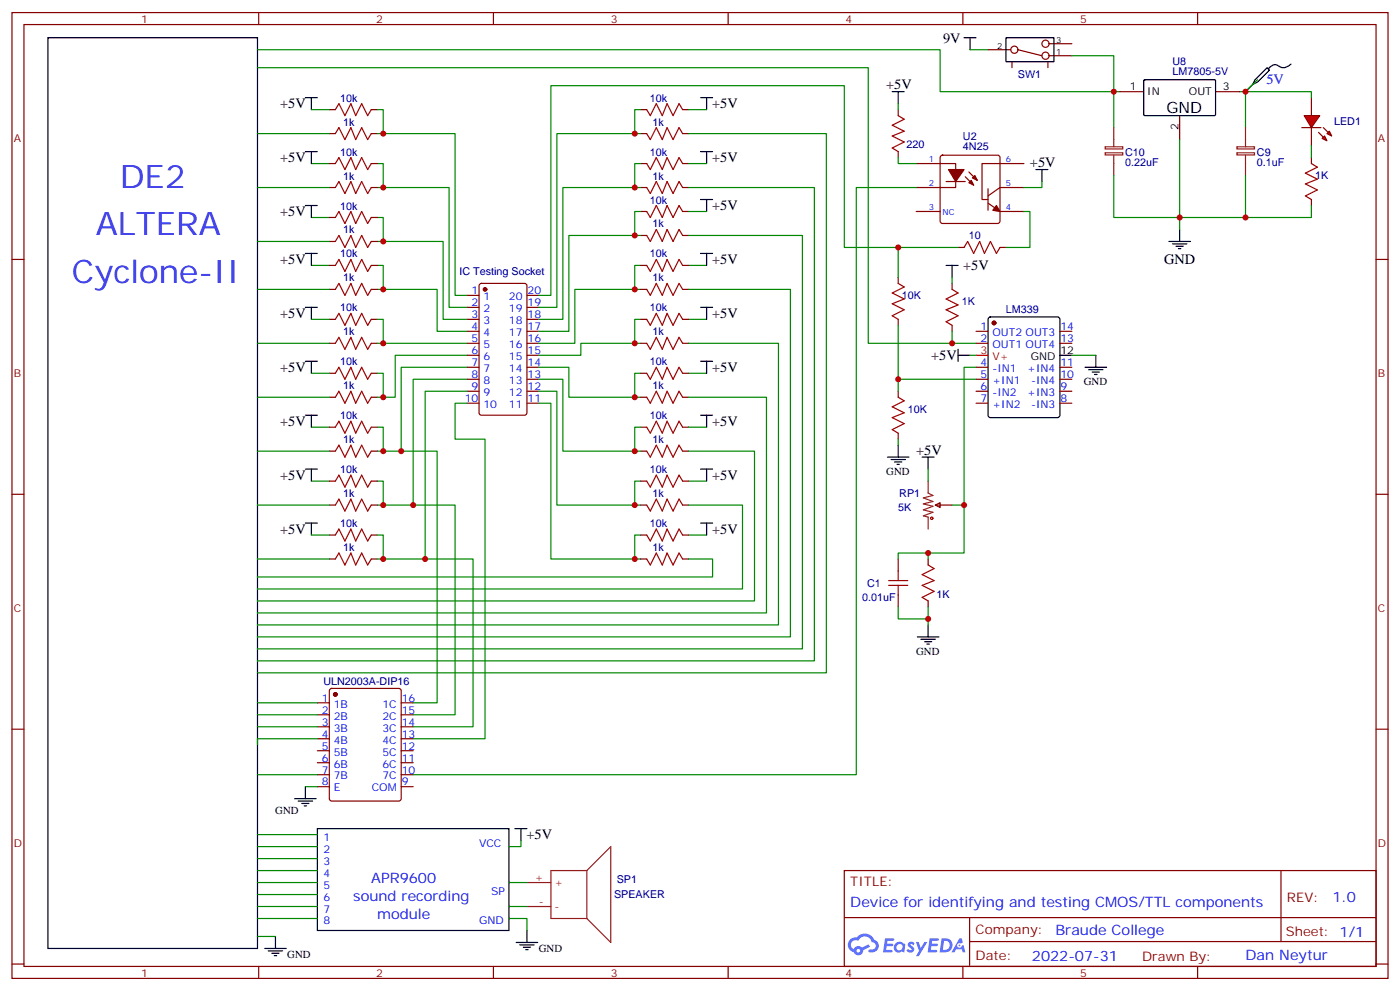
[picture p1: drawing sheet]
<svg xmlns="http://www.w3.org/2000/svg" width="412mm" height="292mm" viewBox="0 0 412 292" stroke-linecap="round" stroke-linejoin="round" font-family="sans-serif">
<g fill="none" stroke="#870000" stroke-width=".35">
<path d="M3.5 3.7h405.4v284.3h-405.4zM7.1 7.2h398.2v277.3h-398.2zM76.2 3.7v3.5M145.3 3.7v3.5M214.5 3.7v3.5M283.6 3.7v3.5M352.8 3.7v3.5M3.5 76.4h3.6M405.3 76.4h3.6M3.5 145.5h3.6M405.3 145.5h3.6M3.5 214.7h3.6"/>
<path d="M405.3 214.7h3.6M248.7 256.3h156.6v28.2h-156.6zM377.3 256.3v20.9M248.7 270.1h156.5M285.6 277.2h119.6M285.6 270.1v14.2M3.5 283.8h3.6M76.2 284.5v3.5M145.3 284.5v3.5M214.5 284.5v3.5M283.6 284.5v3.5M352.8 284.5v3.5"/>
<path d="M405.3 283.8h3.6"/>
</g>
<g fill="#5487ff">
<path d="M267.7 277.5a1.22 1.22 0 0 1 1.7 .2l-.4 .6a.47 .47 0 0 0-.3-.4 .47 .47 0 0 0-.5 .2l.1 .2a1.14 1.14 0 0 1 .8 1.8 1.14 1.14 0 0 1-1.9 0l-.2-.2 .5-.6 .7 .5a.29 .29 0 0 0 .3-.3 .29 .29 0 0 0-.2-.3 1.04 1.04 0 0 1-.6-1.7z"/>
<path d="M260.7 276.2h2.4l.3 .2-.2 .5-1.8 .1-.1 .8h1.5l.3 .4-.3 .4h-1.6l-.2 1.1h1.7l.2 .3-.2 .3-2.6 .1z"/>
<path d="M273.8 276.2h2.4l.3 .2-.1 .5-1.8 .1-.2 .8h1.6l.3 .4-.4 .4-1.6-.1-.1 1.1 1.7 .1 .2 .3-.2 .3-2.6 .1z"/>
<path d="M282.6 276.2h.7l.3 1.3-.6 .3a.69 .69 0 0 0-1 .3 .69 .69 0 0 0 .4 .9 .69 .69 0 0 0 .9-.6l.5-.2 .6 2.2h-.8l-.2-.9h-1.8l-.5 .9h-.8z"/>
<path d="M269.8 277.3h.8l.6 1.8 1.1-1.8h.9l-2.6 4.2h-.8l.9-1.5z"/>
<path d="M277.4 276.2l-.6 4.2h1.3a2.11 2.11 0 0 0 2.5-2.1 2.11 2.11 0 0 0-2.5-2.1zM278.1 277a1.39 1.39 0 0 1 1.7 1.4 1.39 1.39 0 0 1-1.8 1.2h-.3z"/>
<path d="M263.7 277.8a1.54 1.54 0 0 0-.1 2.2 1.54 1.54 0 0 0 2.2 .1l.6 .3 .3-2.3-.2-.3h-.4a1.49 1.49 0 0 0-2.4 0zM264 278.8a.94 .94 0 0 1 1.8 0 .94 .94 0 0 1-1.8 0z"/>
<path d="M250.4 276.6a2.18 2.18 0 0 0 1.1 3.7 1.44 1.44 0 0 0 1.6 .9 1.44 1.44 0 0 0 1.2-1.4l2-1.1-.5-.7-1.9 1a1.47 1.47 0 0 0-2.4 .4 1.39 1.39 0 0 1-.7-1.9 1.39 1.39 0 0 1 2-.5 2.12 2.12 0 0 1 2.2-1.3 2.12 2.12 0 0 1 1.9 1.7 1.14 1.14 0 0 1 1.1 1.4 1.14 1.14 0 0 1-1.7 .7 .43 .43 0 0 0-.5 .4 .43 .43 0 0 0 .4 .5 1.98 1.98 0 0 0 2.5-1.2 1.98 1.98 0 0 0-1.2-2.6 3.1 3.1 0 0 0-5.3-.6l-.9 .1zM252.3 279.9a.55 .55 0 0 1 1.1 0 .55 .55 0 0 1-1.1 0z"/>
<circle cx="282.6" cy="278.3" r=".26"/>
</g>
<g fill="none" stroke="#000" stroke-width=".35">
<path d="M14.1 11.1h61.7v268.1h-61.7zM284 11.1h3.5M285.8 11.1v3.5M380.3 18.9a3.1 3.1 0 0 1-4.4 .2 2.4 2.4 0 0 0-2.3 1.2M90 28.8h3.5M91.7 28.8v3.5M206.4 28.8h3.5M208.1 28.8v3.5M262.8 27h3.5M264.6 27v3.5M337 23.6l.3-.1h20.6l.2 .3-.1 10.1-.3 .1h-20.6l-.2-.3zM369 24.9l1.4-.7 3.5-3.6-.7-.7-3.5 3.6-.7 1.4-2.1 2.1"/>
<path d="M90 44.6h3.5M91.7 44.6v3.6M206.4 44.6h3.5M206.4 58.7h3.5M208.1 44.6v3.6M208.1 58.7v3.6M305.2 49.9h3.5M306.9 49.9v3.5M90 60.5h3.5M90 74.6h3.5M91.7 60.5v3.5M91.7 74.6v3.5"/>
<path d="M206.4 74.6h3.5M208.1 74.6v3.5M278.7 78.1h3.5M280.5 78.1v3.6M344.3 71.1h6.4M345.4 71.8h4.2M346.4 72.5h2.1M347.1 73.2h.7M347.5 67.6v3.5M90 90.5h3.5M91.7 90.5v3.5M206.4 90.5h3.5"/>
<path d="M208.1 90.5v3.5M291.3 93.5l.4-.2h19.8l.5 .2 .2 .5v28.2l-.2 .5-.5 .2h-19.8l-.5-.2-.2-.5v-28.2zM90 106.4h3.5M91.7 106.4v3.5M206.4 106.4h3.5M208.1 106.4v3.5M282.2 104.6h3.6M282.2 102.8v3.6M312.2 104.6h3.5M319.6 108.1h6.4M320.7 108.8h4.2M321.7 109.5h2.1"/>
<path d="M322.4 110.2h.7M322.8 104.6v3.5M90 122.2h3.5M90 138.1h3.5M91.7 122.2v3.6M91.7 138.1v3.5M206.4 122.2h3.5M206.4 138.1h3.5M208.1 122.2v3.6M208.1 138.1v3.5M261.4 134.6h6.4M262.5 135.3h4.2"/>
<path d="M263.5 136h2.1M264.2 136.7h.7M264.6 131.1v3.5M271.6 134.6h3.6M273.4 134.6v3.5M90 154h3.5M91.7 154v3.5M206.4 154h3.5M208.1 154v3.5M270.2 187.5h6.4M271.3 188.2h4.2M272.3 188.9h2.2"/>
<path d="M273 189.6h.8M273.4 184v3.5M86.8 235.1h6.3M87.8 235.8h4.3M88.9 236.5h2.1M89.6 237.2h.7M90 231.6v3.5M93.5 243.9h56.4v30h-56.4zM151.7 243.9h3.5M153.5 243.9v3.6M78 279.2h6.3M79 279.9h4.3"/>
<path d="M81.1 275.7v3.5M152 277.5h6.4M153.1 278.2h4.2M154.2 278.9h2.1M154.9 279.6h.7M155.2 273.9v3.6M80.1 280.6h2.1M80.8 281.3h.7"/>
</g>
<g fill="none" stroke="#a10000" stroke-width=".35">
<path d="M98.8 39.3l1-1.7 1.8 3.5 1.8-3.5 1.4 3.5 1.7-3.5 1.8 3.5 1.1-1.8M98.8 32.3l1-1.8 1.8 3.5 1.8-3.5 1.4 3.5 1.7-3.5 1.8 3.5 1.1-1.7M190.5 39.3l1.1 1.8 1.7-3.5 1.8 3.5 1.4-3.5 1.8 3.5 1.7-3.5 1.1 1.7M190.5 32.3l1.1 1.7 1.7-3.5 1.8 3.5 1.4-3.5 1.8 3.5 1.7-3.5 1.1 1.8M264.6 34l1.7 1.1-3.5 1.8 3.5 1.7-3.5 1.4 3.5 1.8-3.5 1.8 1.8 1M98.8 48.2l1-1.8 1.8 3.5 1.8-3.5 1.4 3.5 1.7-3.5 1.8 3.5 1.1-1.7M98.8 55.2l1-1.8 1.8 3.6 1.8-3.6 1.4 3.6 1.7-3.6 1.8 3.6 1.1-1.8M190.5 55.2l1.1 1.8 1.7-3.6 1.8 3.6 1.4-3.6 1.8 3.6 1.7-3.6 1.1 1.8M190.5 48.2l1.1 1.7 1.7-3.5 1.8 3.5 1.4-3.5 1.8 3.5 1.7-3.5 1.1 1.8M98.8 64l1-1.7 1.8 3.5 1.8-3.5 1.4 3.5 1.7-3.5 1.8 3.5 1.1-1.8M98.8 71.1l1-1.8 1.8 3.5 1.8-3.5 1.4 3.5 1.7-3.5 1.8 3.5 1.1-1.7M98.8 78.1l1-1.7 1.8 3.5 1.8-3.5 1.4 3.5 1.7-3.5 1.8 3.5 1.1-1.8"/>
<path d="M190.5 69.3l1.1 1.8 1.7-3.5 1.8 3.5 1.4-3.5 1.8 3.5 1.7-3.5 1.1 1.7M190.5 62.3l1.1 1.7 1.7-3.5 1.8 3.5 1.4-3.5 1.8 3.5 1.7-3.5 1.1 1.8M190.5 78.1l1.1 1.8 1.7-3.5 1.8 3.5 1.4-3.5 1.8 3.5 1.7-3.5 1.1 1.7M284 72.8l1-1.7 1.8 3.5 1.8-3.5 1.4 3.5 1.7-3.5 1.8 3.5 1.1-1.8M98.8 94l1-1.7 1.8 3.5 1.8-3.5 1.4 3.5 1.7-3.5 1.8 3.5 1.1-1.8M98.8 85.2l1-1.8 1.8 3.6 1.8-3.6 1.4 3.6 1.7-3.6 1.8 3.6 1.1-1.8M190.5 85.2l1.1 1.8 1.7-3.6 1.8 3.6 1.4-3.6 1.8 3.6 1.7-3.6 1.1 1.8M190.5 94l1.1 1.8 1.7-3.5 1.8 3.5 1.4-3.5 1.8 3.5 1.7-3.5 1.1 1.7M264.6 83.4l1.7 1.1-3.5 1.8 3.5 1.7-3.5 1.4 3.5 1.8-3.5 1.8 1.8 1M280.5 85.2l1.7 1.1-3.5 1.7 3.5 1.8-3.5 1.4 3.5 1.8-3.5 1.7 1.8 1.1M98.8 116.9l1-1.7 1.8 3.5 1.8-3.5 1.4 3.5 1.7-3.5 1.8 3.5 1.1-1.8M98.8 109.9l1-1.8 1.8 3.6 1.8-3.6 1.4 3.6 1.7-3.6 1.8 3.6 1.1-1.8"/>
<path d="M98.8 101.1l1-1.8 1.8 3.5 1.8-3.5 1.4 3.5 1.7-3.5 1.8 3.5 1.1-1.7M190.5 101.1l1.1 1.7 1.7-3.5 1.8 3.5 1.4-3.5 1.8 3.5 1.7-3.5 1.1 1.8M190.5 109.9l1.1 1.8 1.7-3.6 1.8 3.6 1.4-3.6 1.8 3.6 1.7-3.6 1.1 1.8M190.5 116.9l1.1 1.8 1.7-3.5 1.8 3.5 1.4-3.5 1.8 3.5 1.7-3.5 1.1 1.7M264.6 116.9l1.7 1.1-3.5 1.8 3.5 1.7-3.5 1.4 3.5 1.8-3.5 1.8 1.8 1M98.8 125.8l1-1.8 1.8 3.5 1.8-3.5 1.4 3.5 1.7-3.5 1.8 3.5 1.1-1.7M98.8 132.8l1-1.7 1.8 3.5 1.8-3.5 1.4 3.5 1.7-3.5 1.8 3.5 1.1-1.8M190.5 132.8l1.1 1.8 1.7-3.5 1.8 3.5 1.4-3.5 1.8 3.5 1.7-3.5 1.1 1.7M190.5 125.8l1.1 1.7 1.7-3.5 1.8 3.5 1.4-3.5 1.8 3.5 1.7-3.5 1.1 1.8M98.8 157.5l1-1.7 1.8 3.5 1.8-3.5 1.4 3.5 1.7-3.5 1.8 3.5 1.1-1.8M98.8 141.6l1-1.7 1.8 3.5 1.8-3.5 1.4 3.5 1.7-3.5 1.8 3.5 1.1-1.8M98.8 148.7l1-1.8 1.8 3.6 1.8-3.6 1.4 3.6 1.7-3.6 1.8 3.6 1.1-1.8"/>
<path d="M190.5 141.6l1.1 1.8 1.7-3.5 1.8 3.5 1.4-3.5 1.8 3.5 1.7-3.5 1.1 1.7M190.5 148.7l1.1 1.8 1.7-3.6 1.8 3.6 1.4-3.6 1.8 3.6 1.7-3.6 1.1 1.8M190.5 157.5l1.1 1.8 1.7-3.5 1.8 3.5 1.4-3.5 1.8 3.5 1.7-3.5 1.1 1.7M98.8 164.6l1-1.8 1.8 3.5 1.8-3.5 1.4 3.5 1.7-3.5 1.8 3.5 1.1-1.7M190.5 164.6l1.1 1.7 1.7-3.5 1.8 3.5 1.4-3.5 1.8 3.5 1.7-3.5 1.1 1.8M261.8 172.3h5.6M261.8 170.9h5.6M264.6 168.1v2.8M264.6 172.3v2.9M273.4 166.3l1.8 1.1-3.6 1.8 3.6 1.7-3.6 1.4 3.6 1.8-3.6 1.8 1.8 1"/>
<circle cx="274.5" cy="152.6" r=".35"/>
</g>
<g fill="none" stroke="#870000" stroke-width=".35">
<path d="M97 39.3h1.8M97 32.3h1.8M109.4 39.3h1.7M109.4 32.3h1.7M188.7 39.3h1.8M188.7 32.3h1.8M201.1 39.3h1.7M201.1 32.3h1.7M264.6 32.3v1.7M329.8 27h7.1M347.5 34v7.1M358.1 27h7"/>
<path d="M97 48.2h1.8M97 55.2h1.8M109.4 48.2h1.7M109.4 55.2h1.7M188.7 48.2h1.8M188.7 55.2h1.8M201.1 48.2h1.7M201.1 55.2h1.7M264.6 44.6v1.8M269.9 48.2h11.6v7h-11.6M277.2 45.9l.4-.2h16.3l.5 .2 .2 .5v18.7l-.3 .5-.4 .2h-16.3l-.5-.2-.2-.5v-18.7zM278.7 53.4h5.6"/>
<path d="M284.3 52l2.5 2.5M285.4 50.6l2.5 2.5M291 59.8l3.6 2.5h7M291 55.6v6.3M301.6 48.2h-12.3v10.5h1.7M301.6 55.2h-7l-3.6 2.5M97 64h1.8M97 71.1h1.8M97 78.1h1.8M109.4 64h1.7M109.4 71.1h1.7M109.4 78.1h1.7"/>
<path d="M188.7 78.1h1.8M188.7 69.3h1.8M188.7 62.3h1.8M201.1 78.1h1.7M201.1 69.3h1.7M201.1 62.3h1.7M269.9 62.3h7M282.2 72.8h1.8M294.6 72.8h1.7M97 94h1.8M97 85.2h1.8M109.4 94h1.7"/>
<path d="M109.4 85.2h1.7M137.6 87h3.5M137.6 90.5h3.5M137.6 94h3.5M137.6 97.5h3.5M141.3 83.6l.5-.2h12.7l.7 .5v37.6l-.4 .7h-13l-.6-.4-.1-37.7zM155.2 87h3.5M155.2 90.5h3.5M155.2 94h3.5M155.2 97.5h3.5M188.7 94h1.8M188.7 85.2h1.8"/>
<path d="M201.1 94h1.7M201.1 85.2h1.7M264.6 81.7v1.7M264.6 94v1.8M280.5 83.4v1.8M280.5 95.8v1.7M287.5 97.5h3.5M312.2 97.5h3.5M97 101.1h1.8M97 116.9h1.8M97 109.9h1.8M109.4 101.1h1.7"/>
<path d="M109.4 116.9h1.7M109.4 109.9h1.7M137.6 101.1h3.5M137.6 104.6h3.5M137.6 108.1h3.5M137.6 111.7h3.5M137.6 115.2h3.5M137.6 118.7h3.5M155.2 101.1h3.5M155.2 104.6h3.5M155.2 108.1h3.5M155.2 111.7h3.5"/>
<path d="M155.2 115.2h3.5M155.2 118.7h3.5M188.7 101.1h1.8M188.7 116.9h1.8M188.7 109.9h1.8M201.1 101.1h1.7M201.1 116.9h1.7M201.1 109.9h1.7M264.6 115.2v1.7M287.5 101.1h3.5M287.5 108.1h3.5M287.5 111.7h3.5"/>
<path d="M287.5 115.2h3.5M287.5 118.7h3.5M312.2 101.1h3.5M312.2 108.1h3.5M312.2 111.7h3.5M312.2 115.2h3.5M312.2 118.7h3.5M97 125.8h1.8M97 132.8h1.8M109.4 125.8h1.7M109.4 132.8h1.7M188.7 125.8h1.8"/>
<path d="M188.7 132.8h1.8M201.1 125.8h1.7M201.1 132.8h1.7M264.6 127.5v1.8M97 141.6h1.8M97 148.7h1.8M97 157.5h1.8M109.4 141.6h1.7M109.4 148.7h1.7M109.4 157.5h1.7M188.7 141.6h1.8M188.7 148.7h1.8"/>
<path d="M188.7 157.5h1.8M201.1 141.6h1.7M201.1 148.7h1.7M201.1 157.5h1.7M275.5 148.7l1.4-.7v1.4zM275.5 148.7h5M97 164.6h1.8M109.4 164.6h1.7M188.7 164.6h1.8M201.1 164.6h1.7M264.6 164.6v3.5M264.6 175.2v3.5"/>
<path d="M273.4 164.6v1.7M273.4 176.9v1.8M93.5 206.9h3.5M93.5 210.4h3.5M93.5 214h3.5M93.5 217.5h3.5M97.2 202.9l.5-.2h19.8l.6 .4 .1 32-.5 .7h-20l-.6-.4-.1-32zM118.2 206.9h3.5M118.2 210.4h3.5M118.2 214h3.5M118.2 217.5h3.5M93.5 221h3.5"/>
<path d="M93.5 224.5h3.5M93.5 228.1h3.5M93.5 231.6h3.5M118.2 221h3.5M118.2 224.5h3.5M118.2 228.1h3.5M118.2 231.6h3.5"/>
</g>
<g fill="#870000" stroke="#870000" stroke-width=".35">
<path d="M293.5 60.5l1.1 1.8-2.1-.4z"/>
<path d="M285.4 53.8l.7-.7 .7 1.4z"/>
<path d="M286.5 52.4l.7-.7 .7 1.4z"/>
<path d="M279.4 49.9h4.6l-2.5 3.5z"/>
<circle cx="142.9" cy="85.2" r=".53"/>
<circle cx="98.8" cy="204.4" r=".53"/>
<circle cx="292.8" cy="95.1" r=".53"/>
</g>
<g fill="none" stroke="#008700" stroke-width=".35">
<path d="M75.8 19.9h180v81.2h31.7M75.8 14.6h201.1v12.4h51.2M75.8 39.3h21.2M91.7 32.3h5.3M111.1 32.3h1.8v7h-1.8M112.9 39.3h21.2v47.7h3.5M187 39.3h-23v51.2h-5.3M188.7 32.3h-1.7v7h1.7M202.8 39.3h40.6v158.8h-167.6M202.8 32.3h5.3M264.6 30.5v1.8M329.8 27h-1.7v10.6"/>
<path d="M365.1 27h1.8v10.6M75.8 55.2h21.2M91.7 48.2h5.3M111.1 48.2h1.8v7h-1.8M112.9 55.2h19.4v35.3h5.3M187 55.2h-21.2v38.8h-7.1M188.7 48.2h-1.7v7h1.7M202.8 55.2h37.1v139.4h-164.1M202.8 48.2h5.3M264.6 46.4v1.8h5.3M269.9 55.2h-17.7v172.9h-130.5M306.9 53.4v1.8h-5.3"/>
<path d="M347.5 41.1v22.9M75.8 71.1h21.2M91.7 64h5.3M91.7 78.1h5.3M111.1 64h1.8v7.1h-1.8M111.1 78.1h1.8v7.1h-1.8M112.9 71.1h17.6v22.9h7.1M187 69.3h-19.4v28.2h-8.9M188.7 62.3h-1.7v7h1.7M188.7 78.1h-1.7v7.1h1.7M202.8 69.3h33.6v121.7h-160.6M202.8 78.1h5.3"/>
<path d="M202.8 62.3h5.3M264.6 72.8v8.9M282.2 72.8h-33.5v-47.6h-86.4v61.8h-3.6M301.6 62.3h1.8v10.5h-7.1M386.3 62.3v1.7h-38.8v3.6M75.8 85.2h21.2M91.7 94h5.3M111.1 94h1.8v7.1h-1.8M112.9 85.2h15.9v12.3h8.8M187 85.2h-17.7v15.9h-10.6M188.7 94h-1.7v7.1h1.7M202.8 85.2h30v102.3h-157"/>
<path d="M202.8 94h5.3M264.6 95.8v19.4M280.5 81.7v1.7M280.5 97.5v3.6M75.8 101.1h21.2M75.8 116.9h21.2M91.7 109.9h5.3M111.1 109.9h1.8v7h-1.8M112.9 101.1h24.7M137.6 104.6h-21.2v12.3h-3.5M137.6 108.1h-19.4v24.7h-5.3M137.6 111.7h-15.9v37h-8.8"/>
<path d="M137.6 115.2h-12.4v49.4h-12.3M137.6 118.7h-3.5v10.6h8.8v88.2h-21.2M158.7 108.1h8.9v8.8h19.4M158.7 111.7h7.1v21.1h21.2M158.7 115.2h5.3v33.5h23M158.7 118.7h3.6v45.9h24.7M187 101.1h-15.9v3.5h-12.4M188.7 109.9h-1.7v7h1.7M202.8 116.9h23v63.5h-150M202.8 101.1h26.5v82.9h-153.5M202.8 109.9h5.3M264.6 111.7h22.9"/>
<path d="M285.8 104.6h1.7M287.5 108.1h-3.5v40.6h-3.5M315.7 104.6h7.1M75.8 132.8h21.2M91.7 125.8h5.3M111.1 125.8h1.8v7h-1.8M118.2 132.8h10.6v74.1h-7.1M188.7 125.8h-1.7v7h1.7M202.8 132.8h19.4v44.1h-146.4M202.8 125.8h5.3M264.6 129.3v1.8M273.4 138.1v3.5"/>
<path d="M75.8 148.7h21.2M91.7 141.6h5.3M91.7 157.5h5.3M111.1 157.5h1.8v7.1h-1.8M111.1 141.6h1.8v7.1h-1.8M121.7 148.7h12.4v61.7h-12.4M188.7 141.6h-1.7v7.1h1.7M188.7 157.5h-1.7v7.1h1.7M202.8 148.7h15.9v24.7h-142.9M202.8 141.6h5.3M202.8 157.5h5.3M284 148.7v14.1h-10.6"/>
<path d="M75.8 164.6h21.2M125.2 164.6h14.1v49.4h-17.6M202.8 164.6h7.1v5.3h-134.1M264.6 178.7v3.5h8.8M264.6 164.6v-1.8h8.8v1.8M273.4 178.7v5.3M75.8 206.9h17.7M75.8 210.4h17.7M75.8 214h17.7M75.8 228.1h17.7M90 231.6h3.5M75.8 259.8h17.7"/>
<path d="M75.8 245.7h17.7M75.8 249.2h17.7M75.8 252.8h17.7M75.8 256.3h17.7M149.9 259.8h5.3M153.5 247.5v1.7h-3.6M75.8 266.9h17.7M75.8 263.3h17.7M75.8 275.7h5.3M75.8 270.4h17.7M149.9 270.4h5.3v3.5M149.9 266.9h5.3"/>
</g>
<path d="M287.5 104.6h3.5" fill="none" stroke="#f00" stroke-width=".35"/>
<g fill="none" stroke="#8c2424" stroke-width=".35">
<path d="M328.1 37.6v5.6M366.9 37.6v5.6M325.5 45h5.2v.6h-5.2zM325.5 43.2h5.2v.7h-5.2zM328.1 45.7v6M364.3 45h5.2v.6h-5.2zM364.3 43.2h5.2v.7h-5.2zM366.9 45.7v6M273.4 141.6v3.6l1.4 .7-2.8 .7 2.8 1-2.8 .7 2.8 .7-2.8 1.1 2.8 .7-2.8 1.1 1.4 .3v3.6M155.2 259.8h7.1M172.9 256.3h-10.6v14.1h10.6M172.9 256.3v14.1"/>
<path d="M172.9 256.3l7-7.1v28.3l-7-7.1M155.2 266.9h7.1"/>
</g>
<g fill="#f00" stroke="#870000" stroke-width=".35">
<path d="M384.2 34h4.6l-2.5 3.6z"/>
<path d="M383.5 37.6h5.6z"/>
</g>
<g fill="#870000" stroke="#870000" stroke-width=".35">
<path d="M389.8 37.6l1.4 1.4z"/>
<path d="M388.4 39l1.4 1.4z"/>
</g>
<g fill="#f00" stroke="#870000" stroke-width=".35">
<path d="M390.9 39.3l.7-.7 .7 1.4z"/>
<path d="M389.5 40.7l.7-.7 .7 1.5z"/>
</g>
<g fill="none" stroke="#870000" stroke-width=".35">
<path d="M291 14.6h6.7M298.1 18.2v1.7M299.9 14.6l7 1.8M308.7 18.2v1.7M309 16.4h6.7M309 12.9h6.7M386.3 28.8v5.2M386.3 37.6v5.3M386.3 46.4v1.8M386.3 58.7v1.8"/>
<circle cx="298.8" cy="14.6" r="1.06"/>
<circle cx="308" cy="12.9" r="1.06"/>
<circle cx="308" cy="16.4" r="1.06"/>
</g>
<path d="M386.3 48.2l1.8 1-3.6 1.8 3.6 1.7-3.6 1.5 3.6 1.7-3.6 1.8 1.8 1" fill="none" stroke="#a10000" stroke-width=".35"/>
<path d="M285.8 14.6h5.2M315.7 16.4h12.4v10.6M370.4 23.5l-3.5 3.5h19.4v1.8M328.1 51.7v12.3h19.4M366.9 51.7v12.3M386.3 42.9v3.5M386.3 60.5v1.8M93.5 217.5h-17.7v1.8" fill="none" stroke="#008700" stroke-width=".35"/>
<path d="M296.3 11.1h14.1v7.1h-14.1z" fill="none" stroke="#000" stroke-width=".35"/>
<g fill="#c00">
<circle cx="112.9" cy="39.3" r=".88"/>
<circle cx="112.9" cy="55.2" r=".88"/>
<circle cx="112.9" cy="71.1" r=".88"/>
<circle cx="112.9" cy="85.2" r=".88"/>
<circle cx="112.9" cy="101.1" r=".88"/>
<circle cx="112.9" cy="116.9" r=".88"/>
<circle cx="112.9" cy="132.8" r=".88"/>
<circle cx="112.9" cy="148.7" r=".88"/>
<circle cx="112.9" cy="164.6" r=".88"/>
<circle cx="187" cy="39.3" r=".88"/>
<circle cx="187" cy="55.2" r=".88"/>
<circle cx="187" cy="69.3" r=".88"/>
<circle cx="187" cy="85.2" r=".88"/>
<circle cx="187" cy="101.1" r=".88"/>
<circle cx="187" cy="116.9" r=".88"/>
<circle cx="187" cy="132.8" r=".88"/>
<circle cx="187" cy="148.7" r=".88"/>
<circle cx="187" cy="164.6" r=".88"/>
<circle cx="118.2" cy="132.8" r=".88"/>
<circle cx="125.2" cy="164.6" r=".88"/>
<circle cx="121.7" cy="148.7" r=".88"/>
<circle cx="273.4" cy="182.2" r=".88"/>
<circle cx="280.5" cy="101.1" r=".88"/>
<circle cx="264.6" cy="72.8" r=".88"/>
<circle cx="264.6" cy="111.7" r=".88"/>
<circle cx="273.4" cy="162.8" r=".88"/>
<circle cx="284" cy="148.7" r=".88"/>
<circle cx="366.9" cy="27" r=".88"/>
<circle cx="347.5" cy="64" r=".88"/>
<circle cx="366.9" cy="64" r=".88"/>
<circle cx="328.1" cy="27" r=".88"/>
</g>
<g font-size="9.5" fill="#00f">
<text x="35.3" y="55.2">DE2</text>
<text x="28.2" y="69.3">ALTERA</text>
<text x="21.2" y="83.4">Cyclone-II</text>
</g>
<text font-size="4.6" x="343.6" y="33.3">GND</text>
<g font-size="4.2">
<text x="277.8" y="12.5">9V</text>
<text x="261.1" y="26.3">+5V</text>
<text x="82.5" y="31.9">+5V</text>
<text x="209.8" y="31.9">+5V</text>
<text x="82.5" y="47.8">+5V</text>
<text x="209.8" y="47.8">+5V</text>
<text x="303.4" y="49.2">+5V</text>
<text x="82.5" y="63.7">+5V</text>
<text x="209.8" y="61.9">+5V</text>
<text x="82.5" y="77.8">+5V</text>
<text x="209.8" y="77.8">+5V</text>
<text x="342.9" y="77.8">GND</text>
<text x="283.7" y="79.6">+5V</text>
<text x="82.5" y="93.6">+5V</text>
<text x="209.8" y="93.6">+5V</text>
<text x="274.3" y="106">+5V</text>
<text x="82.5" y="109.5">+5V</text>
<text x="209.8" y="109.5">+5V</text>
<text x="82.5" y="125.4">+5V</text>
<text x="209.8" y="125.4">+5V</text>
<text x="269.9" y="133.9">+5V</text>
<text x="82.5" y="141.3">+5V</text>
<text x="209.8" y="141.3">+5V</text>
<text x="82.5" y="157.1">+5V</text>
<text x="209.8" y="157.1">+5V</text>
<text x="155.1" y="247.1">+5V</text>
</g>
<g font-size="4.2" fill="#00f">
<text x="373.1" y="24.9">5V</text>
<text x="109.4" y="259.8">APR9600</text>
<text x="104.1" y="265.1">sound recording</text>
<text x="250.5" y="266.9">Device for identifying and testing CMOS/TTL components</text>
<text x="392.5" y="265.6">1.0</text>
<text x="111.1" y="270.4">module</text>
<text x="310.9" y="275.1">Braude College</text>
<text x="304" y="282.9">2022-07-31</text>
<text x="366.9" y="282.8">Dan Neytur</text>
</g>
<g font-size="3.9" fill="#800">
<text x="250.5" y="260.9">TITLE:</text>
<text x="379.1" y="265.6">REV:</text>
<text x="287.4" y="275.1">Company:</text>
<text x="378.7" y="275.7">Sheet: 1/1</text>
<text x="287.4" y="282.8">Date:</text>
<text x="336.4" y="282.8">Drawn By:</text>
</g>
<g font-size="3.2" fill="#800">
<text x="41.6" y="6.7">1</text>
<text x="110.8" y="6.7">2</text>
<text x="179.9" y="6.7">3</text>
<text x="249.1" y="6.7">4</text>
<text x="318.2" y="6.7">5</text>
<text x="4.1" y="41.8">A</text>
<text x="405.9" y="41.8">A</text>
<text x="4.1" y="110.9">B</text>
<text x="405.9" y="110.9">B</text>
<text x="4.1" y="180.1">C</text>
<text x="405.9" y="180.1">C</text>
<text x="4.1" y="249.2">D</text>
<text x="405.9" y="249.2">D</text>
<text x="41.6" y="287.5">1</text>
<text x="110.8" y="287.5">2</text>
<text x="179.9" y="287.5">3</text>
<text x="249.1" y="287.5">4</text>
<text x="318.2" y="287.5">5</text>
</g>
<g font-size="3.2" fill="#000080">
<text x="299.8" y="22.8">SW1</text>
<text x="345.4" y="22.2">LM7805-5V</text>
<text x="345.4" y="19.1">U8</text>
<text x="100.2" y="29.9">10k</text>
<text x="191.4" y="29.9">10k</text>
<text x="101.1" y="37">1k</text>
<text x="192.2" y="37">1k</text>
<text x="283.6" y="41.1">U2</text>
<text x="393" y="36.9">LED1</text>
<text x="100.2" y="45.8">10k</text>
<text x="191.4" y="45.8">10k</text>
<text x="267.1" y="43.7">220</text>
<text x="283.6" y="44.3">4N25</text>
<text x="331.4" y="45.8">C10</text>
<text x="370.2" y="45.8">C9</text>
<text x="101.1" y="52.9">1k</text>
<text x="192.2" y="52.9">1k</text>
<text x="331.4" y="48.9">0.22uF</text>
<text x="370.2" y="48.9">0.1uF</text>
<text x="387.4" y="52.8">1K</text>
<text x="191.4" y="59.9">10k</text>
<text x="100.2" y="61.7">10k</text>
<text x="101.1" y="68.7">1k</text>
<text x="192.2" y="67">1k</text>
<text x="285.4" y="70.5">10</text>
<text x="100.2" y="75.8">10k</text>
<text x="191.4" y="75.8">10k</text>
<text x="101.1" y="82.8">1k</text>
<text x="135.3" y="81">IC Testing Socket</text>
<text x="192.2" y="82.8">1k</text>
<text x="265.7" y="88.1">10K</text>
<text x="283.3" y="89.9">1K</text>
<text x="100.2" y="91.7">10k</text>
<text x="191.4" y="91.7">10k</text>
<text x="296.3" y="92.3">LM339</text>
<text x="101.1" y="98.7">1k</text>
<text x="192.2" y="98.7">1k</text>
<text x="100.2" y="107.5">10k</text>
<text x="191.4" y="107.5">10k</text>
<text x="101.1" y="114.6">1k</text>
<text x="192.2" y="114.6">1k</text>
<text x="100.2" y="123.4">10k</text>
<text x="191.4" y="123.4">10k</text>
<text x="267.5" y="121.6">10K</text>
<text x="101.1" y="130.5">1k</text>
<text x="192.2" y="130.5">1k</text>
<text x="100.2" y="139.3">10k</text>
<text x="191.4" y="139.3">10k</text>
<text x="101.1" y="146.3">1k</text>
<text x="192.2" y="146.3">1k</text>
<text x="264.9" y="146.3">RP1</text>
<text x="100.2" y="155.2">10k</text>
<text x="191.4" y="155.2">10k</text>
<text x="264.6" y="150.5">5K</text>
<text x="101.1" y="162.2">1k</text>
<text x="192.2" y="162.2">1k</text>
<text x="255.4" y="172.8">C1</text>
<text x="254" y="176.9">0.01uF</text>
<text x="275.9" y="175.9">1K</text>
<text x="95.2" y="201.6">ULN2003A-DIP16</text>
<text x="181.7" y="259.8">SP1</text>
<text x="180.9" y="264.5">SPEAKER</text>
</g>
<g font-size="3.2">
<text x="332.8" y="26.6">1</text>
<text x="338" y="28">IN</text>
<text x="350.2" y="28">OUT</text>
<text x="360.2" y="26.6">3</text>
<text x="347.1" y="38.2" transform="rotate(-90 347.1 38.2)">2</text>
<text x="303.6" y="106">GND</text>
<text x="312.4" y="104.2">12</text>
<text x="319.3" y="113.4">GND</text>
<text x="261.1" y="139.9">GND</text>
<text x="269.9" y="192.8">GND</text>
<text x="81.1" y="239.8">GND</text>
<text x="158.7" y="280.3">GND</text>
<text x="84.6" y="282.1">GND</text>
</g>
<g font-size="3.2" fill="#00f">
<text x="138.9" y="86.6">1</text>
<text x="142.4" y="88.4">1</text>
<text x="149.9" y="88.4">20</text>
<text x="155.4" y="86.6">20</text>
<text x="138.9" y="90.1">2</text>
<text x="138.9" y="93.7">3</text>
<text x="142.4" y="91.9">2</text>
<text x="142.4" y="95.4">3</text>
<text x="149.9" y="95.4">18</text>
<text x="149.9" y="91.9">19</text>
<text x="155.4" y="93.7">18</text>
<text x="155.4" y="90.1">19</text>
<text x="138.9" y="97.2">4</text>
<text x="138.9" y="100.7">5</text>
<text x="142.4" y="99">4</text>
<text x="149.9" y="99">17</text>
<text x="155.4" y="100.7">16</text>
<text x="155.4" y="97.2">17</text>
<text x="288.8" y="97.2">1</text>
<text x="288.8" y="100.7">2</text>
<text x="292.3" y="99">OUT2 OUT3</text>
<text x="312.4" y="100.7">13</text>
<text x="312.4" y="97.2">14</text>
<text x="138.9" y="104.2">6</text>
<text x="138.9" y="107.8">7</text>
<text x="142.4" y="102.5">5</text>
<text x="142.4" y="106">6</text>
<text x="149.9" y="106">15</text>
<text x="149.9" y="102.5">16</text>
<text x="155.4" y="107.8">14</text>
<text x="155.4" y="104.2">15</text>
<text x="288.8" y="107.8">4</text>
<text x="292.3" y="102.5">OUT1 OUT4</text>
<text x="312.4" y="107.8">11</text>
<text x="138.9" y="111.3">8</text>
<text x="142.4" y="109.5">7</text>
<text x="142.4" y="113.1">8</text>
<text x="149.9" y="113.1">13</text>
<text x="149.9" y="109.5">14</text>
<text x="155.4" y="111.3">13</text>
<text x="288.8" y="111.3">5</text>
<text x="292.3" y="109.5">-IN1</text>
<text x="292.3" y="113.1">+IN1</text>
<text x="302.6" y="109.5">+IN4</text>
<text x="303.7" y="113.1">-IN4</text>
<text x="312.4" y="111.3">10</text>
<text x="136.9" y="118.4">10</text>
<text x="138.9" y="114.8">9</text>
<text x="142.4" y="116.6">9</text>
<text x="149.9" y="116.6">12</text>
<text x="155.4" y="118.4">11</text>
<text x="155.4" y="114.8">12</text>
<text x="288.8" y="114.8">6</text>
<text x="288.8" y="118.4">7</text>
<text x="292.3" y="116.6">-IN2</text>
<text x="302.6" y="116.6">+IN3</text>
<text x="312.4" y="118.4">8</text>
<text x="312.4" y="114.8">9</text>
<text x="142.4" y="120.1">10</text>
<text x="149.9" y="120.1">11</text>
<text x="292.3" y="120.1">+IN2</text>
<text x="303.7" y="120.1">-IN3</text>
<text x="94.8" y="206.6">1</text>
<text x="98.3" y="208.3">1B</text>
<text x="112.6" y="208.3">1C</text>
<text x="118.4" y="206.6">16</text>
<text x="94.8" y="210.1">2</text>
<text x="94.8" y="213.6">3</text>
<text x="98.3" y="211.8">2B</text>
<text x="98.3" y="215.4">3B</text>
<text x="112.6" y="215.4">3C</text>
<text x="112.6" y="211.8">2C</text>
<text x="118.4" y="213.6">14</text>
<text x="118.4" y="210.1">15</text>
<text x="94.8" y="217.1">4</text>
<text x="94.8" y="220.7">5</text>
<text x="98.3" y="218.9">4B</text>
<text x="112.6" y="218.9">4C</text>
<text x="118.4" y="220.7">12</text>
<text x="118.4" y="217.1">13</text>
<text x="94.8" y="224.2">6</text>
<text x="94.8" y="227.7">7</text>
<text x="98.3" y="222.4">5B</text>
<text x="98.3" y="226">6B</text>
<text x="112.6" y="226">6C</text>
<text x="112.6" y="222.4">5C</text>
<text x="118.4" y="227.7">10</text>
<text x="118.4" y="224.2">11</text>
<text x="94.8" y="231.2">8</text>
<text x="98.3" y="229.5">7B</text>
<text x="98.3" y="233">E</text>
<text x="109.5" y="233">COM</text>
<text x="112.6" y="229.5">7C</text>
<text x="118.4" y="231.2">9</text>
<text x="95.2" y="247.5">1</text>
<text x="95.2" y="251">2</text>
<text x="141.1" y="249.2">VCC</text>
<text x="95.2" y="254.5">3</text>
<text x="95.2" y="258.1">4</text>
<text x="95.2" y="261.6">5</text>
<text x="144.6" y="263.3">SP</text>
<text x="95.2" y="265.1">6</text>
<text x="95.2" y="268.6">7</text>
<text x="95.2" y="272.2">8</text>
<text x="141.1" y="272.2">GND</text>
</g>
<g font-size="3.2" fill="#f00">
<text x="288.8" y="104.2">3</text>
<text x="292.3" y="106">V+</text>
</g>
<g font-size="3.2" fill="#8d2323">
<text x="157.6" y="259.5">+</text>
<text x="163.3" y="260.9">+</text>
<text x="158.7" y="266.5">-</text>
<text x="163.3" y="267.9">-</text>
</g>
<g font-size="2.5">
<text x="293.7" y="14.3">2</text>
<text x="311.1" y="16.1">1</text>
<text x="311.1" y="12.5">3</text>
</g>
<g font-size="2.5" fill="#00f">
<text x="273.6" y="47.8">1</text>
<text x="296.3" y="47.8">6</text>
<text x="273.6" y="54.9">2</text>
<text x="296.3" y="54.9">5</text>
<text x="273.6" y="61.9">3</text>
<text x="277.6" y="63.3">NC</text>
<text x="296.3" y="61.9">4</text>
</g>
</svg>
